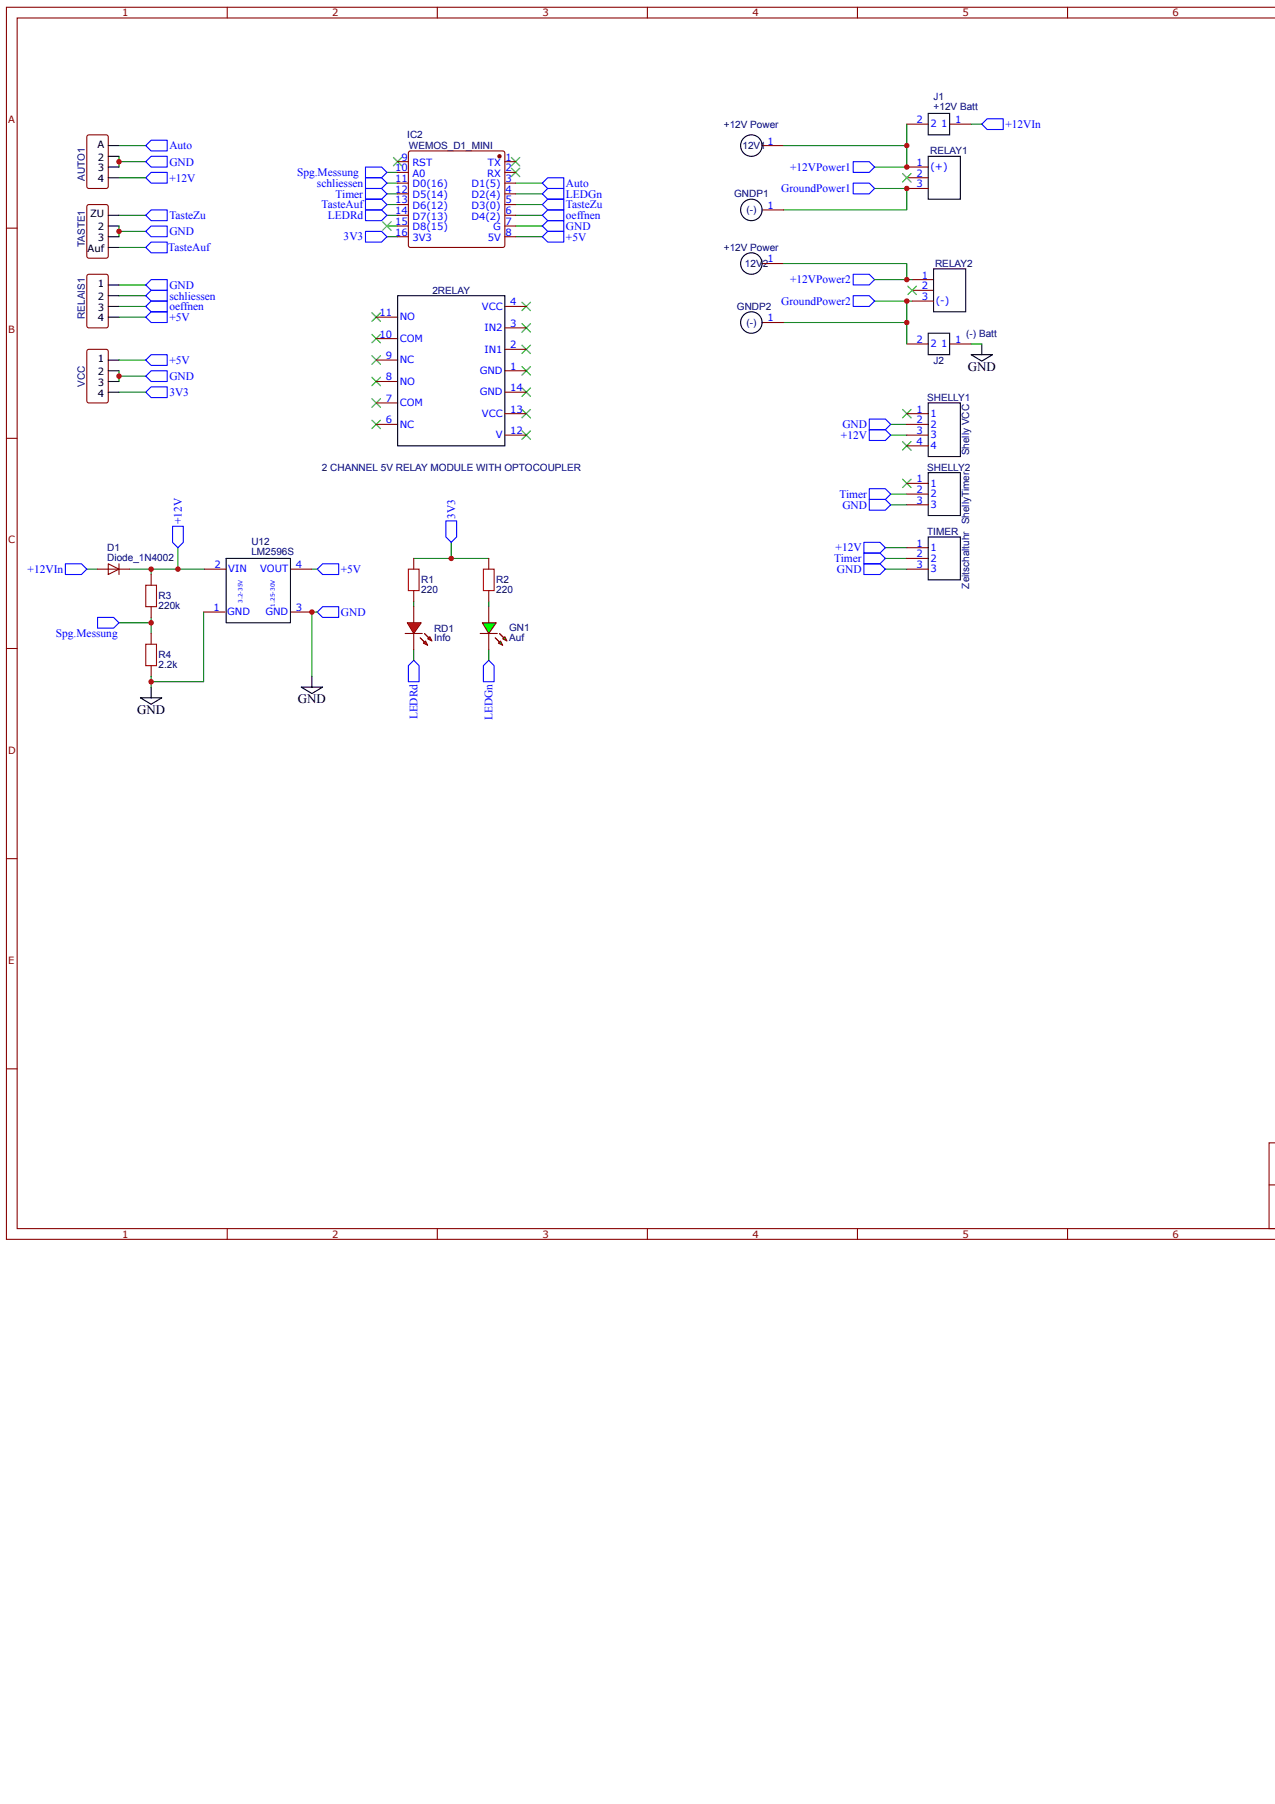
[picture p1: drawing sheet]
<svg xmlns="http://www.w3.org/2000/svg" width="210mm" height="297mm" viewBox="0 0 210 297" stroke-linecap="round" stroke-linejoin="round" font-family="sans-serif">
<g fill="none" stroke="#800" stroke-width=".18">
<path d="M37.4 1.2v1.8M72 1.2v1.8M106.6 1.2v1.8M141.2 1.2v1.8M175.8 1.2v1.8M210 3h-207.2v199.3h207.2h-1v-14.2h1M210 1.2h-208.9v202.8h208.9M1.1 37.6h1.7M125.5 34.6h3.5M125.5 24h3.5M125.5 53.1h3.5M125.5 43.4h3.5"/>
<path d="M1.1 72.2h1.7M1.1 106.8h1.7M1.1 141.4h1.7M1.1 176h1.7M209 195.1h1M37.4 202.3v1.7M72 202.3v1.7M106.6 202.3v1.7M141.2 202.3v1.7M175.8 202.3v1.7"/>
</g>
<g fill="none" stroke="#00f" stroke-width=".18">
<path d="M24 38.1l.9-.9h2.6v1.8h-2.6zM24.9 25.7h2.6v1.8h-2.6l-.9-.9zM60.2 38.1h2.6l.9 .9-.9 .9h-2.6zM60.2 31h2.6l.9 .9-.9 .9h-2.6zM60.2 32.8h2.6l.9 .9-.9 .9h-2.6zM89.3 37.2l.9-.9h2.7v1.8h-2.7zM89.3 30.1l.9-.8h2.7v1.7h-2.7zM89.3 33.7l.9-.9h2.7v1.8h-2.7zM24.9 46h2.6v1.8h-2.6l-.9-.9zM24.9 47.8h2.6v1.8h-2.6l-.9-.9zM24 61.9l.9-.9h2.6v1.8h-2.6zM24.9 63.7h2.6v1.8h-2.6l-.9-.9z"/>
<path d="M143.2 69h2.6l.9 .9-.9 .9h-2.6zM143.2 70.8h2.6l.9 .8-.9 .9h-2.6zM73.4 85.8h1.8v2.6l-.9 .9-.9-.9zM142.3 92.8h2.6l.9 .9-.9 .9h-2.6zM143.2 82.2h2.6l.9 .9-.9 .9h-2.6zM68.1 108.7l.9 .9v2.6h-1.7v-2.6zM80.5 108.7l.9 .9v2.6h-1.8v-2.6z"/>
</g>
<g fill="none" stroke="#080" stroke-width=".18">
<path d="M19.6 35.4h4.4M19.6 38.1h4.4M19.6 26.6h4.4M19.6 24h4.4M63.7 39h1.8M63.7 37.2h1.8M63.7 35.4h1.8M63.7 33.7h1.8M63.7 31.9h1.8M63.7 30.1h1.8M84.9 39h4.4M84.9 37.2h4.4"/>
<path d="M84.9 35.4h4.4M84.9 33.7h4.4M84.9 31.9h4.4M84.9 30.1h4.4M129 24h20.4v3.5h-5.3M144.1 31h5.3v3.6h-20.4M19.6 46.9h4.4M19.6 50.5h4.4M19.6 48.7h4.4M19.6 40.7h4.4M149.4 49.6v3.5h-20.4M19.6 61.9h4.4"/>
<path d="M19.6 61v1.8M146.7 69.9h2.7M146.7 71.6h2.7M68.1 91.9h12.4M68.1 99v.9M74.3 89.3v2.6M80.5 99v.9M145.8 91.9h3.6M145.8 93.7h3.6M146.7 83.1h2.7M68.1 106.9v1.8M80.5 106.9v1.8"/>
</g>
<g fill="#000">
<path d="M61.3 58.6l1.4 1.4zM62.7 58.6l-1.4 1.4z"/>
<path d="M61.3 55l1.4 1.5zM62.7 55l-1.4 1.5z"/>
<path d="M61.3 51.5l1.4 1.4zM62.7 51.5l-1.4 1.4z"/>
<path d="M61.3 69.2l1.4 1.4zM61.3 70.6l1.4-1.4z"/>
<path d="M61.3 65.6l1.4 1.4zM61.3 67l1.4-1.4z"/>
<path d="M61.3 62.1l1.4 1.4zM61.3 63.5l1.4-1.4z"/>
</g>
<path d="M61.3 58.6l1.4 1.4M61.3 55l1.4 1.5M61.3 51.5l1.4 1.4M62.7 58.6l-1.4 1.4M62.7 55l-1.4 1.5M62.7 51.5l-1.4 1.4M61.3 69.2l1.4 1.4M61.3 65.6l1.4 1.4M61.3 62.1l1.4 1.4M62.7 69.2l-1.4 1.4M62.7 65.6l-1.4 1.4M62.7 62.1l-1.4 1.4" fill="none" stroke="#3c3" stroke-width=".18"/>
<g fill="none" stroke="#000" stroke-width=".18">
<circle cx="123.8" cy="24" r="1.77"/>
<circle cx="123.8" cy="34.6" r="1.77"/>
<circle cx="123.8" cy="43.4" r="1.77"/>
<circle cx="123.8" cy="53.1" r="1.77"/>
</g>
<path d="M67.1 102.5h2.3l-1.3 1.8z" fill="#f00"/>
<path d="M66.7 104.3h2.9M67.1 102.5h2.3l-1.3 1.8z" fill="none" stroke="#800" stroke-width=".18"/>
<path d="M69.9 104.3l.7 .7z" fill="#800"/>
<path d="M69.9 104.3l.7 .7" fill="none" stroke="#800" stroke-width=".18"/>
<path d="M69.2 105l.7 .7z" fill="#800"/>
<path d="M69.2 105l.7 .7" fill="none" stroke="#800" stroke-width=".18"/>
<path d="M70.8 104.8l.3 .7-.7-.3z" fill="#f00"/>
<path d="M70.8 104.8l.3 .7-.7-.3z" fill="none" stroke="#800" stroke-width=".18"/>
<path d="M69.7 105.9l.4-.4 .3 .7z" fill="#f00"/>
<g fill="none" stroke="#800" stroke-width=".18">
<path d="M149.4 27.5h3.5M149.4 29.3h3.5M149.4 31h3.5M62 59.3h3.5M62 55.7h3.5M62 52.2h3.5M83.1 57.5h3.6M83.1 54h3.6M83.1 50.5h3.6M62 69.9h3.5M62 66.3h3.5M62 62.8h3.5"/>
<path d="M83.1 61h3.6M83.1 64.6h3.6M83.1 68.1h3.6M83.1 71.6h3.6M68.1 91.9v1.8M68.1 97.2v1.8M68.1 99.9v2.6M80.5 91.9v1.8M80.5 97.2v1.8M80.5 99.9v2.6M68.1 104.3v2.6M69.7 105.9l.4-.4 .3 .7z"/>
<path d="M80.5 104.3v2.6"/>
</g>
<path d="M67.3 93.7h1.7v3.5h-1.7zM79.6 93.7h1.8v3.5h-1.8z" fill="none" stroke="#a00000" stroke-width=".18"/>
<path d="M144.1 49.6h6.1" fill="none" stroke="#080" stroke-width=".18"/>
<path d="M24 29.3l.9-.9h2.6v1.7h-2.6zM140.5 26.6h2.7l.9 .9-.9 .9h-2.7zM140.5 48.7h2.7l.9 .9-.9 .9h-2.7z" fill="none" stroke="#00f" stroke-width=".18"/>
<g fill="#000">
<path d="M86 56.8l1.4 1.4zM87.4 56.8l-1.4 1.4z"/>
<path d="M86 53.3l1.4 1.4zM87.4 53.3l-1.4 1.4z"/>
<path d="M86 49.7l1.4 1.5zM87.4 49.7l-1.4 1.5z"/>
<path d="M86 70.9l1.4 1.4zM87.4 70.9l-1.4 1.4z"/>
<path d="M86 67.4l1.4 1.4zM87.4 67.4l-1.4 1.4z"/>
<path d="M86 63.9l1.4 1.4zM87.4 63.9l-1.4 1.4z"/>
<path d="M86 60.3l1.4 1.4zM87.4 60.3l-1.4 1.4z"/>
</g>
<g fill="none" stroke="#3c3" stroke-width=".18">
<path d="M86 56.8l1.4 1.4M86 53.3l1.4 1.4M86 49.7l1.4 1.5M87.4 56.8l-1.4 1.4M87.4 53.3l-1.4 1.4M87.4 49.7l-1.4 1.5M86 70.9l1.4 1.4M86 67.4l1.4 1.4M86 63.9l1.4 1.4M86 60.3l1.4 1.4M87.4 70.9l-1.4 1.4M87.4 67.4l-1.4 1.4"/>
<path d="M87.4 63.9l-1.4 1.4M87.4 60.3l-1.4 1.4"/>
</g>
<path d="M152.9 25.7h5.3v7.1h-5.3zM65.5 48.7h17.6v24.7h-17.6z" fill="none" stroke="#000" stroke-width=".18"/>
<path d="M82.1 105.9l.3-.4 .4 .7z" fill="#0f0"/>
<path d="M82.1 105.9l.3-.4 .4 .7z" fill="none" stroke="#800" stroke-width=".18"/>
<path d="M83.1 104.8l.4 .7-.7-.3z" fill="#0f0"/>
<path d="M82.8 105.2l.3-.4 .4 .7z" fill="none" stroke="#800" stroke-width=".18"/>
<path d="M81.6 105l.7 .7z" fill="#800"/>
<path d="M81.6 105l.7 .7" fill="none" stroke="#800" stroke-width=".18"/>
<path d="M82.3 104.3l.7 .7z" fill="#800"/>
<path d="M79.1 104.3h2.8M82.3 104.3l.7 .7" fill="none" stroke="#800" stroke-width=".18"/>
<path d="M79.4 102.5h2.3l-1.2 1.8z" fill="#0f0"/>
<g fill="none" stroke="#800" stroke-width=".18">
<path d="M14.4 33.8l.3-.1h2.8l.3 .2v8.3l-.2 .3h-2.9l-.4-.2v-8.3zM14.4 22.3l.3-.1h2.8l.3 .2v8.3l-.2 .3h-2.9l-.4-.2v-8.2zM67.4 25l.2-.1h15.2l.2 .1 .1 .2v15.2l-.1 .2-.2 .1h-15.2l-.2-.1-.1-.2v-15.2zM14.4 57.6l.3-.1h2.8l.3 .2v8.3l-.2 .3h-2.9l-.4-.2v-8.2zM150.2 46h3.6M150.2 47.8h3.6M150.2 49.6h3.6M149.4 79.6h3.5M149.4 68.1h3.5M149.4 69.9h3.5M149.4 71.6h3.5M149.4 73.4h3.5"/>
<path d="M149.4 81.3h3.5M149.4 83.1h3.5M149.4 90.2h3.5M149.4 91.9h3.5M149.4 93.7h3.5M79.4 102.5h2.3l-1.2 1.8z"/>
</g>
<g fill="none" stroke="#00f" stroke-width=".18">
<path d="M24 24l.9-.9h2.6v1.8h-2.6zM24 35.4l.9-.8h2.6v1.7h-2.6zM24.9 39.9h2.6v1.7h-2.6l-.9-.9zM60.2 34.6h2.6l.9 .8-.9 .9h-2.6zM60.2 27.5h2.6l.9 .9-.9 .9h-2.6zM60.2 29.3h2.6l.9 .8-.9 .9h-2.6zM89.3 31.9l.9-.9h2.7v1.8h-2.7zM89.3 35.4l.9-.8h2.7v1.7h-2.7zM90.2 38.1h2.7v1.8h-2.7l-.9-.9zM24.9 58.4h2.6v1.8h-2.6l-.9-.9zM24.9 49.6h2.6v1.7h-2.6l-.9-.8zM142.3 89.3h2.6l.9 .9-.9 .9h-2.6z"/>
<path d="M142.3 91.1h2.6l.9 .8-.9 .9h-2.6zM143.2 80.5h2.6l.9 .8-.9 .9h-2.6z"/>
</g>
<g fill="none" stroke="#000" stroke-width=".18">
<path d="M17.8 35.4h1.8M17.8 37.2h1.8M17.8 39h1.8M17.8 24h1.8M17.8 25.7h1.8M17.8 27.5h1.8M17.8 29.3h1.8M17.8 40.7h1.8M17.8 59.3h1.8M153.8 44.3h5.3v7h-5.3zM17.8 61h1.8M17.8 62.8h1.8"/>
<path d="M17.8 64.6h1.8M152.9 77.8h5.3v7.1h-5.3zM152.9 66.3h5.3v8.9h-5.3zM152.9 88.4h5.3v7.1h-5.3z"/>
</g>
<path d="M19.6 25.7v1.8M19.6 37.2v1.8M19.6 29.3h4.4M63.7 28.4h1.8M19.6 52.2h4.4M19.6 59.3h4.4M19.6 64.6h4.4M145.8 90.2h3.6M146.7 81.3h2.7" fill="none" stroke="#080" stroke-width=".18"/>
<g fill="#000">
<path d="M64.8 25.9l1.4 1.4zM64.8 27.3l1.4-1.4z"/>
<path d="M84.2 25.9l1.4 1.4zM84.2 27.3l1.4-1.4z"/>
<path d="M84.2 27.7l1.4 1.4zM84.2 29.1l1.4-1.4z"/>
<path d="M148.6 78.9l1.5 1.4zM150.1 78.9l-1.5 1.4z"/>
<path d="M148.6 67.4l1.5 1.4zM148.6 68.8l1.5-1.4z"/>
<path d="M148.6 72.7l1.5 1.4zM148.6 74.1l1.5-1.4z"/>
</g>
<path d="M64.8 25.9l1.4 1.4M66.2 25.9l-1.4 1.4M84.2 25.9l1.4 1.4M84.2 27.7l1.4 1.4M85.6 25.9l-1.4 1.4M85.6 27.7l-1.4 1.4M148.6 78.9l1.5 1.4M148.6 67.4l1.5 1.4M148.6 72.7l1.5 1.4M150.1 78.9l-1.5 1.4M150.1 67.4l-1.5 1.4M150.1 72.7l-1.5 1.4" fill="none" stroke="#3c3" stroke-width=".18"/>
<circle cx="82.3" cy="25.7" r=".27" fill="#800"/>
<g fill="none" stroke="#800" stroke-width=".18">
<path d="M65.5 26.6h1.8M65.5 28.4h1.8M65.5 30.1h1.8M65.5 31.9h1.8M65.5 33.7h1.8M65.5 35.4h1.8M65.5 37.2h1.8M65.5 39h1.8M83.1 26.6h1.8M83.1 28.4h1.8M83.1 30.1h1.8M83.1 31.9h1.8"/>
<path d="M83.1 33.7h1.8M83.1 35.4h1.8M83.1 37.2h1.8M83.1 39h1.8M149.4 20.4h3.5M156.4 20.4h3.5M14.4 45.3l.3-.1h2.8l.3 .2v8.2l-.2 .4h-2.9l-.4-.2v-8.3zM149.4 56.6h3.5M156.4 56.6h3.5M24.9 94.6v1.8M24.9 99.9v1.7M33.7 93.7h3.5"/>
<path d="M47.8 93.7h3.6M24.9 104.3v1.8M24.9 109.6v1.8M33.5 100.8h3.6M47.8 100.8h3.6"/>
<circle cx="82.3" cy="25.7" r=".27"/>
</g>
<path d="M162.6 19.6h2.6v1.7h-2.6l-.9-.9zM140.5 30.1h2.7l.9 .9-.9 .9h-2.7zM24 52.2l.9-.9h2.6v1.8h-2.6zM140.5 45.2h2.7l.9 .8-.9 .9h-2.7zM10.8 92.8h2.6l.9 .9-.9 .9h-2.6zM28.4 86.6h1.8v2.7l-.9 .9-.9-.9zM52.3 93.7l.8-.9h2.7v1.8h-2.7zM16.1 101.6h2.6l.9 .9-.9 .9h-2.6zM52.3 100.8l.8-.9h2.7v1.7h-2.7z" fill="none" stroke="#00f" stroke-width=".18"/>
<g fill="none" stroke="#000" stroke-width=".18">
<path d="M152.9 18.7h3.5v3.5h-3.5zM17.8 46.9h1.8M17.8 48.7h1.8M17.8 50.5h1.8M17.8 52.2h1.8M152.9 54.9h3.5v3.5h-3.5zM159.9 58.4h3.6l-1.8 1.1zM161.7 56.6v1.8M37.2 91.9h10.6v10.6h-10.6zM23.1 114.9h3.6l-1.8 1zM24.9 113.1v1.8M49.6 113.1h3.5l-1.7 1.1z"/>
<path d="M51.4 111.4v1.7"/>
</g>
<g fill="none" stroke="#080" stroke-width=".18">
<path d="M149.4 20.4v3.6M159.9 20.4h1.8M129 43.4h20.4v2.6M144.1 46h6.1M149.4 53.1v3.5M159.9 56.6h1.8M14.3 93.7h1.8M21.4 93.7h12.3M24.9 93.7v.9M29.3 90.2v3.5M51.4 93.7h.9M24.9 101.6v.9h-5.3"/>
<path d="M24.9 102.5v1.8M24.9 111.4v1.7M33.5 100.8v11.4h-8.6M52.3 100.8h-.9v10.6"/>
</g>
<path d="M16.1 93.7h5.3M17.8 92.8l1.8 .9-1.8 .9zM19.6 92.8v1.8" fill="none" stroke="#840000" stroke-width=".18"/>
<path d="M24 96.4h1.8v3.5h-1.8zM24 106.1h1.8v3.5h-1.8z" fill="none" stroke="#a00000" stroke-width=".18"/>
<g fill="#000">
<path d="M148.6 28.6l1.5 1.4zM148.6 30l1.5-1.4z"/>
<path d="M149.5 47.1l1.4 1.4zM150.9 47.1l-1.4 1.4z"/>
</g>
<path d="M63 36.5l1.4 1.4M64.4 36.5l-1.4 1.4M148.6 28.6l1.5 1.4M150.1 28.6l-1.5 1.4M149.5 47.1l1.4 1.4M150.9 47.1l-1.4 1.4" fill="none" stroke="#3c3" stroke-width=".18"/>
<g fill="#c00">
<circle cx="74.3" cy="91.9" r=".44"/>
<circle cx="19.6" cy="61.9" r=".44"/>
<circle cx="19.6" cy="26.6" r=".44"/>
<circle cx="19.6" cy="38.1" r=".44"/>
<circle cx="24.9" cy="93.7" r=".44"/>
<circle cx="29.3" cy="93.7" r=".44"/>
<circle cx="24.9" cy="102.5" r=".44"/>
<circle cx="149.4" cy="31" r=".44"/>
<circle cx="149.4" cy="27.5" r=".44"/>
<circle cx="149.4" cy="49.6" r=".44"/>
<circle cx="149.4" cy="46" r=".44"/>
<circle cx="24.9" cy="112.2" r=".44"/>
<circle cx="149.4" cy="53.1" r=".44"/>
<circle cx="51.4" cy="100.8" r=".44"/>
<circle cx="149.4" cy="24" r=".44"/>
</g>
<g font-size="2.1">
<text x="159.4" y="61">GND</text>
<text x="22.6" y="117.5">GND</text>
<text x="49.1" y="115.8">GND</text>
</g>
<g font-size="1.9" fill="#00f">
<text x="165.6" y="21.1">+12VIn</text>
<text x="27.9" y="29.9">+12V</text>
<text x="27.9" y="27.3">GND</text>
<text x="27.9" y="24.6">Auto</text>
<text x="48.9" y="29">Spg.Messung</text>
<text x="130.1" y="28.1">+12VPower1</text>
<text x="52.2" y="30.8">schliessen</text>
<text x="53" y="34.3">TasteAuf</text>
<text x="55.3" y="32.5">Timer</text>
<text x="93.2" y="30.8">Auto</text>
<text x="93.2" y="34.3">TasteZu</text>
<text x="93.2" y="32.6">LEDGn</text>
<text x="128.7" y="31.7">GroundPower1</text>
<text x="27.7" y="41.4">TasteAuf</text>
<text x="27.9" y="38.8">GND</text>
<text x="27.9" y="36.1">TasteZu</text>
<text x="54" y="36.1">LEDRd</text>
<text x="56.6" y="39.6">3V3</text>
<text x="93.2" y="37.9">GND</text>
<text x="93.2" y="39.6">+5V</text>
<text x="93.2" y="36.1">oeffnen</text>
<text x="27.9" y="47.6">GND</text>
<text x="130.1" y="46.7">+12VPower2</text>
<text x="27.9" y="49.3">schliessen</text>
<text x="27.9" y="51.1">oeffnen</text>
<text x="27.9" y="52.8">+5V</text>
<text x="128.7" y="50.2">GroundPower2</text>
<text x="27.9" y="59.9">+5V</text>
<text x="27.9" y="65.2">3V3</text>
<text x="27.9" y="62.6">GND</text>
<text x="138.7" y="70.5">GND</text>
<text x="138.5" y="72.2">+12V</text>
<text x="138.3" y="82">Timer</text>
<text x="138.7" y="83.7">GND</text>
<text x="30" y="86.3" transform="rotate(-90 30 86.3)">+12V</text>
<text x="75" y="85.4" transform="rotate(-90 75 85.4)">3V3</text>
<text x="4.5" y="94.3">+12VIn</text>
<text x="56.1" y="94.3">+5V</text>
<text x="137.4" y="92.5">Timer</text>
<text x="137.6" y="90.8">+12V</text>
<text x="137.9" y="94.3">GND</text>
<text x="56.1" y="101.4">GND</text>
<text x="9.2" y="104.9">Spg.Messung</text>
<text x="68.8" y="118.4" transform="rotate(-90 68.8 118.4)">LEDRd</text>
<text x="81.1" y="118.6" transform="rotate(-90 81.1 118.6)">LEDGn</text>
</g>
<g font-size="1.6" fill="#800">
<text x="20.1" y="2.7">1</text>
<text x="54.7" y="2.7">2</text>
<text x="89.3" y="2.7">3</text>
<text x="123.9" y="2.7">4</text>
<text x="158.5" y="2.7">5</text>
<text x="193.1" y="2.7">6</text>
<text x="1.3" y="20.3">A</text>
<text x="1.3" y="54.9">B</text>
<text x="1.3" y="89.5">C</text>
<text x="1.3" y="124.1">D</text>
<text x="1.3" y="158.7">E</text>
<text x="20.1" y="203.8">1</text>
<text x="54.7" y="203.8">2</text>
<text x="89.3" y="203.8">3</text>
<text x="123.9" y="203.8">4</text>
<text x="158.5" y="203.8">5</text>
<text x="193.1" y="203.8">6</text>
</g>
<g font-size="1.6" fill="#000080">
<text x="153.8" y="16.5">J1</text>
<text x="67.1" y="22.8">IC2</text>
<text x="119.2" y="21">+12V Power</text>
<text x="153.8" y="18.1">+12V Batt</text>
<text x="14" y="29.8" transform="rotate(-90 14 29.8)">AUTO1</text>
<text x="67.4" y="24.5">WEMOS_D1_MINI</text>
<text x="122.3" y="24.5">12V1</text>
<text x="153.2" y="25.4">RELAY1</text>
<text x="120.9" y="32.5">GNDP1</text>
<text x="122.9" y="35.1">(-)</text>
<text x="14" y="40.7" transform="rotate(-90 14 40.7)">TASTE1</text>
<text x="119.2" y="41.3">+12V Power</text>
<text x="122.7" y="44">12V2</text>
<text x="154" y="44">RELAY2</text>
<text x="14" y="52.5" transform="rotate(-90 14 52.5)">RELAIS1</text>
<text x="71.2" y="48.4">2RELAY</text>
<text x="121.4" y="51">GNDP2</text>
<text x="122.9" y="53.7">(-)</text>
<text x="153.8" y="59.9">J2</text>
<text x="159.2" y="55.4">(-) Batt</text>
<text x="14" y="63.7" transform="rotate(-90 14 63.7)">VCC</text>
<text x="152.7" y="66">SHELLY1</text>
<text x="53" y="77.5">2 CHANNEL 5V RELAY MODULE WITH OPTOCOUPLER</text>
<text x="152.7" y="77.5">SHELLY2</text>
<text x="159.6" y="75" transform="rotate(-90 159.6 75)">Shelly VCC</text>
<text x="41.4" y="89.8">U12</text>
<text x="152.7" y="88.1">TIMER</text>
<text x="17.7" y="92.3">Diode_1N4002</text>
<text x="17.7" y="90.7">D1</text>
<text x="41.4" y="91.4">LM2596S</text>
<text x="26.1" y="100.3">220k</text>
<text x="26.1" y="98.7">R3</text>
<text x="69.4" y="97.6">220</text>
<text x="69.4" y="96">R1</text>
<text x="81.7" y="97.6">220</text>
<text x="81.7" y="96">R2</text>
<text x="159.6" y="96.9" transform="rotate(-90 159.6 96.9)">Zeitschaltuhr ShellyTimer</text>
<text x="71.5" y="105.6">Info</text>
<text x="71.5" y="104">RD1</text>
<text x="83.9" y="105.6">Auf</text>
<text x="83.9" y="104">GN1</text>
<text x="26.1" y="110">2.2k</text>
<text x="26.1" y="108.4">R4</text>
</g>
<g font-size="1.6" fill="#00f">
<text x="126.4" y="23.8">1</text>
<text x="151" y="20.3">2</text>
<text x="153.2" y="21">2</text>
<text x="155" y="21">1</text>
<text x="157.3" y="20.3">1</text>
<text x="65.1" y="28.2">10</text>
<text x="65.1" y="30">11</text>
<text x="66.1" y="26.4">9</text>
<text x="67.9" y="27.3">RST</text>
<text x="67.9" y="29.1">A0</text>
<text x="80.2" y="29.1">RX</text>
<text x="80.4" y="27.3">TX</text>
<text x="83.2" y="26.4">1</text>
<text x="83.2" y="28.2">2</text>
<text x="83.2" y="30">3</text>
<text x="151" y="27.3">1</text>
<text x="151" y="29.1">2</text>
<text x="153.2" y="28">(+)</text>
<text x="65.1" y="31.7">12</text>
<text x="65.1" y="33.5">13</text>
<text x="65.1" y="35.3">14</text>
<text x="67.9" y="30.9">D0(16)</text>
<text x="67.9" y="32.6">D5(14)</text>
<text x="67.9" y="34.4">D6(12)</text>
<text x="77.6" y="30.9">D1(5)</text>
<text x="77.6" y="32.6">D2(4)</text>
<text x="77.6" y="34.4">D3(0)</text>
<text x="83.2" y="31.7">4</text>
<text x="83.2" y="33.5">5</text>
<text x="83.2" y="35.3">6</text>
<text x="126.4" y="34.4">1</text>
<text x="151" y="30.9">3</text>
<text x="65.1" y="37">15</text>
<text x="65.1" y="38.8">16</text>
<text x="67.9" y="36.2">D7(13)</text>
<text x="67.9" y="37.9">D8(15)</text>
<text x="67.9" y="39.7">3V3</text>
<text x="77.6" y="36.2">D4(2)</text>
<text x="80.3" y="39.7">5V</text>
<text x="81.2" y="37.9">G</text>
<text x="83.2" y="37">7</text>
<text x="83.2" y="38.8">8</text>
<text x="126.4" y="43.2">1</text>
<text x="151.8" y="45.9">1</text>
<text x="151.8" y="47.6">2</text>
<text x="62.5" y="52">11</text>
<text x="65.8" y="52.7">NO</text>
<text x="79.4" y="51">VCC</text>
<text x="84" y="53.8">3</text>
<text x="84" y="50.3">4</text>
<text x="126.4" y="52.9">1</text>
<text x="151.8" y="49.4">3</text>
<text x="154.1" y="50.1">(-)</text>
<text x="62.5" y="55.6">10</text>
<text x="63.6" y="59.1">9</text>
<text x="65.8" y="59.8">NC</text>
<text x="65.8" y="56.3">COM</text>
<text x="79.8" y="58">IN1</text>
<text x="79.8" y="54.5">IN2</text>
<text x="84" y="57.3">2</text>
<text x="151" y="56.5">2</text>
<text x="153.2" y="57.2">2</text>
<text x="155" y="57.2">1</text>
<text x="157.3" y="56.5">1</text>
<text x="63.6" y="62.6">8</text>
<text x="65.8" y="63.3">NO</text>
<text x="79" y="61.6">GND</text>
<text x="79" y="65.1">GND</text>
<text x="84" y="60.9">1</text>
<text x="84" y="64.4">14</text>
<text x="63.6" y="69.7">6</text>
<text x="63.6" y="66.2">7</text>
<text x="65.8" y="70.4">NC</text>
<text x="65.8" y="66.9">COM</text>
<text x="79.4" y="68.6">VCC</text>
<text x="84" y="67.9">13</text>
<text x="84" y="71.5">12</text>
<text x="151" y="67.9">1</text>
<text x="151" y="69.7">2</text>
<text x="151" y="71.5">3</text>
<text x="153.2" y="68.6">1</text>
<text x="153.2" y="70.4">2</text>
<text x="81.7" y="72.2">V</text>
<text x="151" y="73.2">4</text>
<text x="153.2" y="72.2">3</text>
<text x="153.2" y="73.9">4</text>
<text x="151" y="79.4">1</text>
<text x="151" y="81.2">2</text>
<text x="151" y="82.9">3</text>
<text x="153.2" y="80.1">1</text>
<text x="153.2" y="81.9">2</text>
<text x="153.2" y="83.6">3</text>
<text x="151" y="90">1</text>
<text x="35.3" y="93.5">2</text>
<text x="37.6" y="94.2">VIN</text>
<text x="42.8" y="94.2">VOUT</text>
<text x="48.7" y="93.5">4</text>
<text x="151" y="91.8">2</text>
<text x="151" y="93.5">3</text>
<text x="153.2" y="90.7">1</text>
<text x="153.2" y="92.5">2</text>
<text x="153.2" y="94.2">3</text>
<text x="35.1" y="100.6">1</text>
<text x="37.4" y="101.3">GND</text>
<text x="43.7" y="101.3">GND</text>
<text x="48.7" y="100.6">3</text>
</g>
<g font-size="1.6">
<text x="16.1" y="24.3">A</text>
<text x="16.1" y="26.4">2</text>
<text x="16.1" y="28.2">3</text>
<text x="16.1" y="30">4</text>
<text x="14.8" y="35.8">ZU</text>
<text x="14.4" y="41.4">Auf</text>
<text x="16.1" y="37.9">2</text>
<text x="16.1" y="39.7">3</text>
<text x="16.1" y="47.3">1</text>
<text x="16.1" y="49.4">2</text>
<text x="16.1" y="51.2">3</text>
<text x="16.1" y="52.9">4</text>
<text x="16.1" y="59.6">1</text>
<text x="16.1" y="61.7">2</text>
<text x="16.1" y="63.5">3</text>
<text x="16.1" y="65.3">4</text>
</g>
<g font-size=".9" fill="#00f">
<text x="40" y="99.3" transform="rotate(-90 40 99.3)">3.2-35V</text>
<text x="45.3" y="99.9" transform="rotate(-90 45.3 99.9)">1.25-30V</text>
</g>
</svg>
